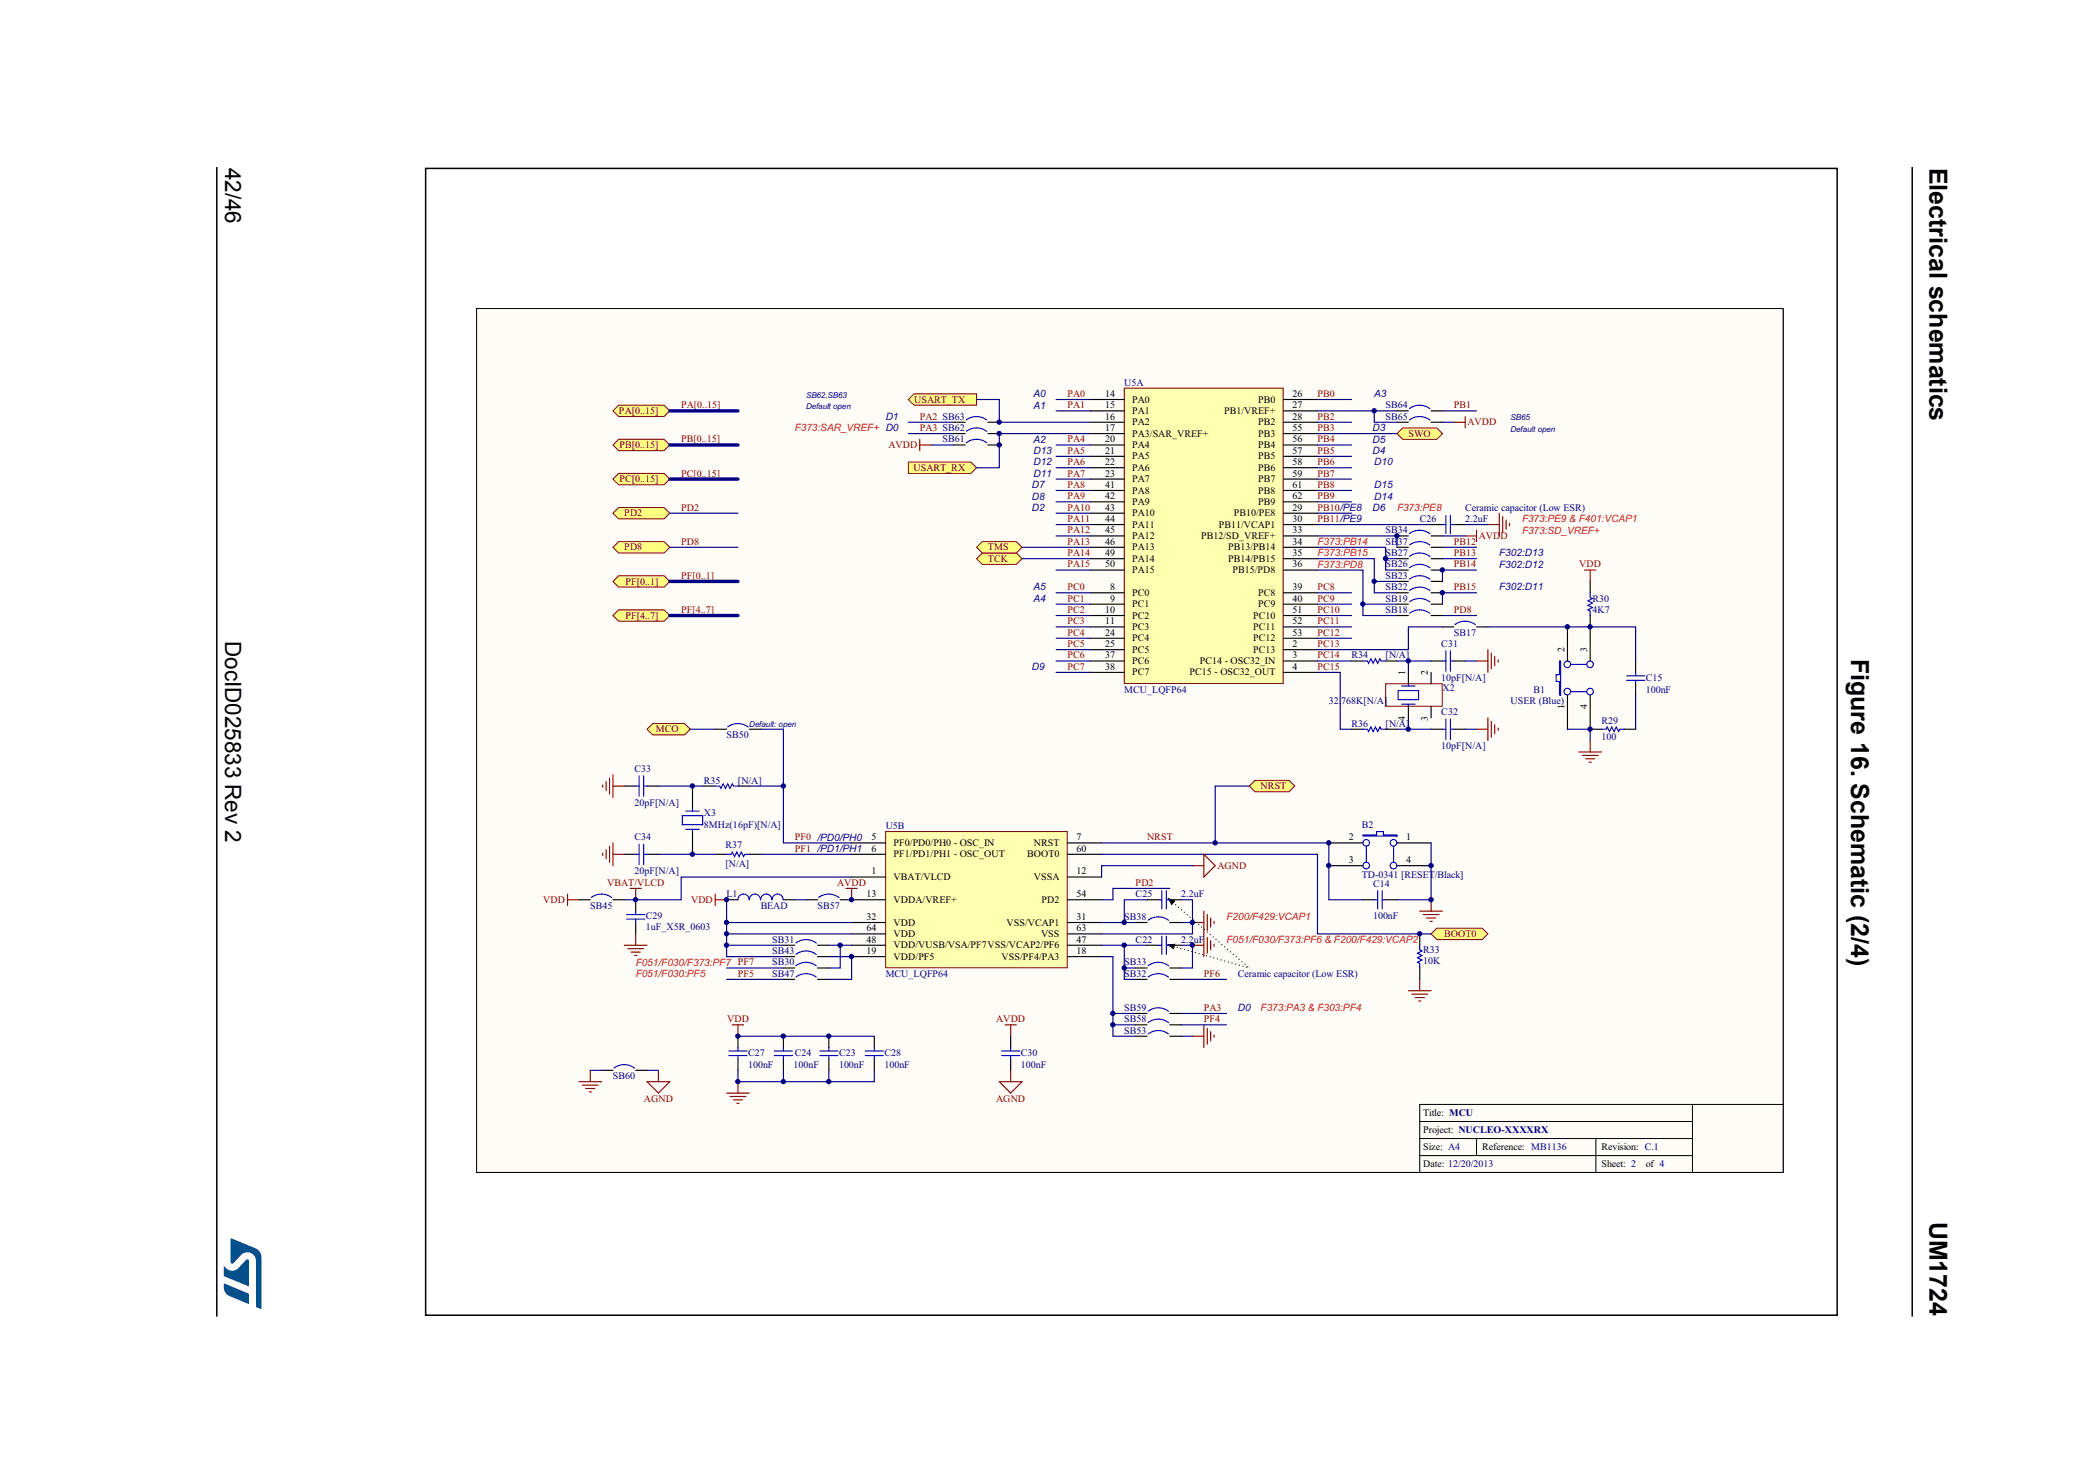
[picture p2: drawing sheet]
<svg xmlns="http://www.w3.org/2000/svg" width="297mm" height="210mm" viewBox="0 0 297 210" stroke-linecap="round" stroke-linejoin="round" font-family="sans-serif">
<path d="M30.7 23.7v162.5M270.7 23.7v162.5" fill="none" stroke="#000" stroke-width=".21"/>
<path d="M31.7 175.3h5.3v10h-5.3z" fill="#fff"/>
<g fill="#005189">
<path d="M32.7 175.3l3.5 1.4a1.34 1.34 0 0 1 .8 1.2v7.3l-.1 .1-.7-.4v-6.4a1.22 1.22 0 0 0-.8-1.2 1.22 1.22 0 0 0-1.4 .4l-.9 1.1-.2 .1-.2-.1z"/>
<path d="M31.7 181.7l3.5 1.4v1.4l-1.6-.6a2.16 2.16 0 0 1-1.9-1.3z"/>
<path d="M31.7 179.1a1.43 1.43 0 0 0 1.8 .6l1.3-1.4 .2-.1 .2 .1v3.7l-3.4-1.3-.1-.2z"/>
</g>
<path d="M67.5 43.7h184.9v122.2h-184.9z" fill="#fffcf8"/>
<path d="M67.5 43.7h184.9v122.2h-184.9z" fill="none" stroke="#000" stroke-width=".14"/>
<path d="M67.5 43.7h184.9v122.2h-184.9z" fill="#fffcf8"/>
<path d="M67.5 43.7h184.9v122.2h-184.9zM201 158.7h38.6M239.6 156.3v9.7M252.5 156.3h-51.5v9.7M201 161.1h38.6M201 163.6h38.6M209 161.1v2.5M225.9 161.1v4.9" fill="none" stroke="#000" stroke-width=".14"/>
<g fill="none" stroke="#000" stroke-width=".16">
<path d="M88.4 111.3h1.6M91.6 111.3h1.6M98 111.3v3.2M98 117.7v3.2M88.4 120.9h1.6M91.6 120.9h1.6M101.3 120.9h1.6M106.1 120.9h1.6M104.5 146.7v1.6M104.5 149.9v1.6M110.9 146.7v1.6M110.9 149.9v1.6"/>
<path d="M117.3 146.7v1.6M117.3 149.9v1.6M123.8 146.7v1.6M123.8 149.9v1.6"/>
</g>
<g fill="none" stroke="#00f" stroke-width=".16">
<path d="M90 111.3h.5M90.5 109.8v2.9M90.5 119.5v2.9M91.1 111.3h.5M91.1 109.8v2.9M91.1 119.5v2.9M96.6 115.4h2.9v1.3h-2.9zM97.1 114.8h1.9M97.1 117.4h1.9M98 114.5v.3M98 117.4v.3M90 120.9h.5"/>
<path d="M91.1 120.9h.5M102.9 120.9h.6l.2-.3 .3 .6 .3-.6 .3 .6 .4-.6 .3 .6 .1-.3h.7M103.2 148.8h2.6M103.2 149.4h2.6M104.5 148.3v.5M104.5 149.4v.5M109.6 149.4h2.6M109.6 148.8h2.6M110.9 148.3v.5M110.9 149.4v.5M116 149.4h2.6M116 148.8h2.6"/>
<path d="M117.3 148.3v.5M117.3 149.4v.5M122.5 148.8h2.6M122.5 149.4h2.6M123.8 148.3v.5M123.8 149.4v.5"/>
</g>
<g fill="none" stroke="#800000" stroke-width=".16">
<path d="M85.3 111.1v.3M85.8 110.6v1.3M86.3 110.1v2.3M86.3 119.8v2.2M86.8 111.3h1.6M86.8 109.7v3.2M86.8 119.3v3.2M85.3 120.8v.3M85.8 120.3v1.3M86.8 120.9h1.6M102.9 154.7h3.2M103.3 155.2h2.3"/>
<path d="M103.8 155.7h1.3M104.3 156.2h.3M104.5 153.1v1.6M168.8 146.7h1.6M170.4 145.1v3.2M170.9 145.5v2.3M171.4 146v1.3M171.9 146.5v.3"/>
</g>
<path d="M93.2 120.9h8.1M104.5 146.7h19.3M104.5 151.5v1.6h6.4v-1.6M110.9 153.1h6.4M117.3 151.5v1.6h6.5v-1.6" fill="none" stroke="#000080" stroke-width=".16"/>
<path d="M159.2 54.9h22.4v41.8h-22.4z" fill="#ffffb0"/>
<path d="M159.2 54.9h22.4v41.8h-22.4z" fill="none" stroke="#800000" stroke-width=".14"/>
<g fill="none" stroke="#000" stroke-width=".16">
<path d="M154.3 56.5h4.9M154.3 58.2h4.9M154.3 59.8h4.9M181.7 56.5h4.8M181.7 58.2h4.8M181.7 59.8h4.8M154.3 61.4h4.9M154.3 63h4.9M154.3 64.6h4.9M154.3 66.2h4.9M154.3 67.8h4.9M154.3 72.6h4.9"/>
<path d="M154.3 74.2h4.9M154.3 75.9h4.9M154.3 77.5h4.9M154.3 79.1h4.9M154.3 69.4h4.9M154.3 71h4.9M181.7 61.4h4.8M181.7 63h4.8M181.7 64.6h4.8M181.7 66.2h4.8M181.7 67.8h4.8M181.7 72.6h4.8"/>
<path d="M181.7 74.2h4.8M181.7 75.9h4.8M181.7 77.5h4.8M181.7 79.1h4.8M181.7 69.4h4.8M181.7 71h4.8M154.3 92h4.9M154.3 93.6h4.9M154.3 95.2h4.9M154.3 83.9h4.9M154.3 85.5h4.9M154.3 87.1h4.9"/>
<path d="M154.3 88.7h4.9M154.3 90.3h4.9M154.3 80.7h4.9M181.7 92h4.8M181.7 93.6h4.8M181.7 95.2h4.8M181.7 83.9h4.8M181.7 85.5h4.8M181.7 87.1h4.8M181.7 88.7h4.8M181.7 90.3h4.8M181.7 80.7h4.8"/>
</g>
<path d="M125.4 117.7h25.7v19.3h-25.7z" fill="#ffffb0"/>
<path d="M196.2 96.8h8v3.2h-8zM125.4 117.7h25.7v19.3h-25.7z" fill="none" stroke="#800000" stroke-width=".14"/>
<g fill="none" stroke="#000" stroke-width=".16">
<path d="M191.3 93.6h1.6M196.2 93.6h1.6M199.4 95.2v1.6M199.4 100v1.6M202.6 95.2v1.6M202.6 100v1.6M202.6 93.6h1.6M205.8 93.6h1.6M221.9 88.7v4.9M221.9 98.4v4.8M225.1 98.4v4.8h1.6M225.1 82.3v1.6"/>
<path d="M225.1 87.1v6.5M231.5 93.6v1.6M231.5 96.8v1.6M120.6 119.3h4.8M151.1 119.3h4.8M188.1 119.3h4.8M191.3 103.2h1.6M196.2 103.2h1.6M197.8 119.3h4.8M202.6 103.2h1.6M205.8 103.2h1.6M229.9 103.2h1.6"/>
<path d="M120.6 124.1h4.8M120.6 120.9h4.8M120.6 127.4h4.8M120.6 135.4h4.8M120.6 130.6h4.8M120.6 133.8h4.8M120.6 132.2h4.8M151.1 124.1h4.8M151.1 120.9h4.8M151.1 127.4h4.8M151.1 135.4h4.8M151.1 130.6h4.8"/>
<path d="M151.1 133.8h4.8M151.1 132.2h4.8M188.1 122.5h4.8M192.9 127.4h1.6M196.2 127.4h1.6M197.8 122.5h4.8M201 132.2v1.6M201 137v1.6"/>
</g>
<g fill="none" stroke="#000080" stroke-width=".16">
<path d="M149.5 56.5h4.8M149.5 58.2h4.8M186.5 58.2h11.3M186.5 56.5h4.8M186.5 59.8h4.8M128.6 61.4h6.4M131.8 63h3.2M144.7 77.5h9.6M144.7 79.1h9.6M149.5 63h4.8M149.5 66.2h4.8M149.5 67.8h4.8"/>
<path d="M149.5 69.4h4.8M149.5 71h4.8M149.5 72.6h4.8M149.5 74.2h4.8M149.5 75.9h4.8M186.5 61.4h11.3M186.5 63h4.8M186.5 66.2h4.8M186.5 67.8h4.8M186.5 69.4h4.8M186.5 71h4.8M186.5 72.6h4.8"/>
<path d="M186.5 64.6h4.8M186.5 75.9h11.3v1.6M186.5 74.2h16.1M186.5 77.5h9.7v3.2h1.6M186.5 79.1h8v4.8h3.3M204.2 77.5h4.8M149.5 80.7h4.8M149.5 83.9h4.8M149.5 85.5h4.8M149.5 87.1h4.8M149.5 88.7h4.8M149.5 90.3h4.8"/>
<path d="M149.5 92h4.8M149.5 93.6h4.8M149.5 95.2h4.8M186.5 95.2h3.2v8h1.6M186.5 83.9h4.8M186.5 85.5h4.8M186.5 87.1h4.8M186.5 88.7h4.8M186.5 90.3h4.8M186.5 93.6h4.8M186.5 80.7h6.4v4.8h4.9M197.8 93.6h4.8"/>
<path d="M199.4 93.6v1.6M207.4 93.6h1.6M209 83.9h-4.8v1.6M209 80.7h-4.8v1.6M210.6 88.7h20.9v4.9M231.5 98.4v4.8M106.1 111.3h4.8v8h9.7M155.9 119.3h32.2v8.1h4.8M197.8 103.2h4.8M199.4 101.6v1.6M202.6 119.3v8.1h-4.8M207.4 103.2h1.6"/>
<path d="M221.9 103.2h3.2v1.6M102.9 137h8M102.9 138.6h8M107.7 120.9h12.9M117.3 135.4h3.3v3.2h-3.3M117.3 133.8h3.3M118.9 133.8v3.2h-1.6M155.9 120.9h30.6v11.3h16.1M155.9 130.6h4.9M155.9 133.8h6.5M162.4 127.4h-3.2v3.2M167.2 127.4h1.6v4.8h-12.9"/>
<path d="M167.2 133.8h1.6v3.2h-1.6M167.2 143.4h6.4"/>
</g>
<g fill="none" stroke="#00f" stroke-width=".16">
<path d="M192.9 93.6h.7l.1 .3 .4-.7 .3 .7 .3-.7 .3 .7 .4-.7 .1 .4h.7M197.9 97.7h2.9v1.3h-2.9zM198.4 97.1h1.9M198.4 99.7h1.9M199.4 96.8v.3M199.4 99.7v.3M204.2 93.6h.5M204.7 92.1v2.9M205.3 92.1v2.9M205.3 93.6h.5M220.8 93.6h.1v4.8h-.1v-1.9h-.5v-1h.5zM224.6 97.9h-2.2"/>
<path d="M224.6 94h-2.2M225.1 83.9v.6l.3 .2-.6 .3 .6 .4-.6 .3 .6 .3-.6 .3 .3 .2v.6M230.3 95.7h2.5M230.3 96.3h2.5M231.5 95.2v.5M231.5 96.3v.5M192.9 118.2h2v-.5h.9v.5h2v.1h-4.9zM192.9 103.2h.7l.1 .3 .4-.6 .3 .6 .3-.6 .3 .6 .4-.6 .1 .3h.7M193.4 119.8v2.2M197.3 119.8v2.2M204.2 103.2h.5M204.7 101.8v2.9"/>
<path d="M205.3 103.2h.5M205.3 101.8v2.9M226.7 103.2h.7l.1-.3 .3 .6 .4-.6 .3 .6 .3-.6 .3 .6 .2-.3h.6M194.5 127.4h.5M195 126.1v2.5M195.7 127.4h.5M195.7 126.1v2.5M201 133.8v.6l.3 .2-.6 .3 .6 .3-.6 .4 .6 .3-.6 .3 .3 .2v.6"/>
<circle cx="221.9" cy="94" r=".47"/>
<circle cx="221.9" cy="97.9" r=".47"/>
<circle cx="225.1" cy="94" r=".47"/>
<circle cx="225.1" cy="97.9" r=".47"/>
<circle cx="193.4" cy="119.3" r=".47"/>
<circle cx="197.3" cy="119.3" r=".47"/>
<circle cx="193.4" cy="122.5" r=".47"/>
<circle cx="197.3" cy="122.5" r=".47"/>
</g>
<g fill="none" stroke="#800000" stroke-width=".16">
<path d="M210.6 74.2h1.6M212.2 72.6v3.3M212.7 73.1v2.3M213.2 73.6v1.3M213.7 74.1v.3M209 93.6h1.6M210.6 92v3.2M211.1 92.4v2.3M211.6 92.9v1.3M212.1 93.4v.3M209 103.2h1.6M210.6 101.6v3.2"/>
<path d="M211.1 102.1v2.2M211.6 102.6v1.3M212.1 103.1v.3M223.5 106.4h3.2M224 106.9h2.2M224.5 107.4h1.3M225 107.9h.3M225.1 104.8v1.6M168.8 130.6h1.6M168.8 133.8h1.6M170.4 129v6.4M170.9 129.4v2.3"/>
<path d="M170.9 132.7v2.2M171.4 129.9v1.3M171.4 133.1v1.3M171.9 130.4v.3M171.9 133.6v.4M201 138.6v1.6M201 129h3.2M201.5 129.4h2.2M201.9 129.9h1.3M202.4 130.4h.4M202.6 127.4v1.6M199.4 140.2h3.2"/>
<path d="M199.9 140.7h2.2M200.3 141.2h1.3M200.8 141.7h.3"/>
</g>
<path d="M177.7 110.5h4.8l.8 .8-.8 .8h-4.8l-.8-.8z" fill-rule="evenodd" fill="#ffff80"/>
<path d="M177.7 110.5h4.8l.8 .8-.8 .8h-4.8l-.8-.8z" fill="none" stroke="#800000" stroke-width=".14"/>
<path d="M91.6 103.2l.8-.8h4.5l.8 .8-.8 .8h-4.5z" fill-rule="evenodd" fill="#ffff80"/>
<path d="M91.6 103.2l.8-.8h4.5l.8 .8-.8 .8h-4.5z" fill="none" stroke="#800000" stroke-width=".14"/>
<path d="M128.6 59.8h6.4M93.2 111.3h6.4M107.7 103.2h3.2v8.1M176.9 111.3h-4.9v8" fill="none" stroke="#000080" stroke-width=".16"/>
<path d="M128.6 65.4h8.8l.8 .8-.8 .8h-8.8z" fill-rule="evenodd" fill="#ffff80"/>
<path d="M128.6 65.4h8.8l.8 .8-.8 .8h-8.8z" fill="none" stroke="#800000" stroke-width=".14"/>
<path d="M129.4 55.7h8.8v1.7h-8.8l-.8-.9z" fill-rule="evenodd" fill="#ffff80"/>
<path d="M129.4 55.7h8.8v1.7h-8.8l-.8-.9z" fill="none" stroke="#800000" stroke-width=".14"/>
<path d="M138.2 56.5h3.3v3.3h12.8M149.5 64.6h4.8M154.3 61.4h-12.8v4.8h-3.3M204.2 88.7h-4.8v3.3h-12.9M102.9 130.6h17.7M102.9 132.2h17.7M120.6 124.1h-24.2v3.3h-8" fill="none" stroke="#000080" stroke-width=".16"/>
<path d="M224.3 80.7h1.6M225.1 80.7v1.6M101.3 127.4h1.6M101.3 126.5v1.7M119.7 125.7h1.7M120.6 125.7v1.7M103.7 145.1h1.6M104.5 145.1v1.6" fill="none" stroke="#800000" stroke-width=".16"/>
<path d="M204.2 88.7h1.6M209 88.7h1.6M102.9 127.4h1.6M110.9 127.4h1.6" fill="none" stroke="#000" stroke-width=".16"/>
<path d="M206 88.4a2.4 2.4 0 0 1 2.9 0M106 127.4a.79 .79 0 0 0-.7-.8 .79 .79 0 0 0-.8 .8M107.7 127.4a.79 .79 0 0 0-.8-.8 .79 .79 0 0 0-.8 .8M109.3 127.4a.79 .79 0 0 0-.8-.8 .79 .79 0 0 0-.8 .8M110.9 127.4a.79 .79 0 0 0-.8-.8 .79 .79 0 0 0-.8 .8" fill="none" stroke="#00f" stroke-width=".16"/>
<path d="M87.6 57.4h6.4l.8 .8-.8 .8h-6.4l-.8-.8z" fill-rule="evenodd" fill="#ffff80"/>
<path d="M87.6 57.4h6.4l.8 .8-.8 .8h-6.4l-.8-.8z" fill="none" stroke="#800000" stroke-width=".14"/>
<path d="M94.8 58.2h9.7" fill="none" stroke="#000080" stroke-width=".48"/>
<path d="M86.8 63l.8-.8h6.4l.8 .8-.8 .8h-6.4z" fill-rule="evenodd" fill="#ffff80"/>
<path d="M87.6 62.2h6.4l.8 .8-.8 .8h-6.4l-.8-.8z" fill="none" stroke="#800000" stroke-width=".14"/>
<path d="M94.8 63h9.7" fill="none" stroke="#000080" stroke-width=".48"/>
<path d="M87.6 67h6.4l.8 .8-.8 .8h-6.4l-.8-.8z" fill-rule="evenodd" fill="#ffff80"/>
<path d="M87.6 67h6.4l.8 .8-.8 .8h-6.4l-.8-.8z" fill="none" stroke="#800000" stroke-width=".14"/>
<path d="M94.8 67.8h9.7" fill="none" stroke="#000080" stroke-width=".48"/>
<path d="M87.6 86.3h6.4l.8 .8-.8 .8h-6.4l-.8-.8z" fill-rule="evenodd" fill="#ffff80"/>
<path d="M87.6 86.3h6.4l.8 .8-.8 .8h-6.4l-.8-.8z" fill="none" stroke="#800000" stroke-width=".14"/>
<path d="M94.8 87.1h9.7" fill="none" stroke="#000080" stroke-width=".48"/>
<path d="M87.6 71.8h6.4l.8 .8-.8 .8h-6.4l-.8-.8z" fill-rule="evenodd" fill="#ffff80"/>
<path d="M87.6 71.8h6.4l.8 .8-.8 .8h-6.4l-.8-.8z" fill="none" stroke="#800000" stroke-width=".14"/>
<path d="M94.8 72.6h9.7" fill="none" stroke="#000080" stroke-width=".16"/>
<path d="M139.1 78.3h4.8l.8 .8-.8 .8h-4.8l-.9-.8z" fill-rule="evenodd" fill="#ffff80"/>
<path d="M139.1 78.3h4.8l.8 .8-.8 .8h-4.8l-.9-.8z" fill="none" stroke="#800000" stroke-width=".14"/>
<path d="M139.1 76.7h4.8l.8 .8-.8 .8h-4.8l-.9-.8z" fill-rule="evenodd" fill="#ffff80"/>
<path d="M139.1 76.7h4.8l.8 .8-.8 .8h-4.8l-.9-.8z" fill="none" stroke="#800000" stroke-width=".14"/>
<path d="M198.6 60.6h4.8l.8 .8-.8 .8h-4.8l-.8-.8z" fill-rule="evenodd" fill="#ffff80"/>
<path d="M198.6 60.6h4.8l.8 .8-.8 .8h-4.8l-.8-.8z" fill="none" stroke="#800000" stroke-width=".14"/>
<path d="M130.2 63h1.6M130.2 62.2v1.6M207.4 75.9h1.6M209 75.1v1.6" fill="none" stroke="#800000" stroke-width=".16"/>
<path d="M204.2 79.1h4.8M192.9 85.5v1.6h4.9M204.2 87.1h4.8M155.9 135.4h1.7v11.3h3.2M159.2 137h1.6M159.2 133.8v4.8h1.6M165.6 125.7h-8v1.7h-1.7M167.2 138.6h6.4M157.6 145.1h3.2M157.6 143.4h3.2M167.2 145.1h6.4" fill="none" stroke="#000080" stroke-width=".16"/>
<path d="M87.6 76.7h6.4l.8 .8-.8 .8h-6.4l-.8-.8z" fill-rule="evenodd" fill="#ffff80"/>
<path d="M87.6 76.7h6.4l.8 .8-.8 .8h-6.4l-.8-.8z" fill="none" stroke="#800000" stroke-width=".14"/>
<path d="M94.8 77.5h9.7" fill="none" stroke="#000080" stroke-width=".16"/>
<path d="M87.6 81.5h6.4l.8 .8-.8 .8h-6.4l-.8-.8z" fill-rule="evenodd" fill="#ffff80"/>
<path d="M87.6 81.5h6.4l.8 .8-.8 .8h-6.4l-.8-.8z" fill="none" stroke="#800000" stroke-width=".14"/>
<path d="M94.8 82.3h9.7" fill="none" stroke="#000080" stroke-width=".48"/>
<path d="M167.2 130.6h1.6M168.8 122.5h-12.9v1.6M167.2 146.7h1.6" fill="none" stroke="#000080" stroke-width=".16"/>
<g fill="none" stroke="#800000" stroke-width=".16">
<path d="M80.3 126.5v1.7M80.3 127.4h1.6M88.4 133.8h3.2M88.9 134.3h2.2M89.2 125.7h1.6M89.3 134.8h1.3M89.8 135.2h.4M90 132.2v1.6M90 125.7v1.7M168.8 122.5h1.6M170.4 120.9l1.6 1.6-1.6 1.6zM141.5 153.1h3.2l-1.6 1.6z"/>
<path d="M142.3 145.1h1.6M143.1 145.1v1.6M143.1 151.5v1.6"/>
</g>
<path d="M99.6 111.3h1.7M104.5 111.3h1.6M81.9 127.4h1.7M86.8 127.4h1.6M90 127.4v1.6M90 130.6v1.6M143.1 146.7v1.6M143.1 149.9v1.6" fill="none" stroke="#000" stroke-width=".16"/>
<path d="M101.3 111.3h.6l.2 .3 .3-.7 .3 .7 .3-.7 .3 .7 .4-.7 .1 .4h.7M83.7 127a2.4 2.4 0 0 1 2.9 0M88.7 130.1h2.6M88.7 129.4h2.6M90 129v.4M90 130.1v.5M141.8 149.4h2.6M141.8 148.8h2.6M143.1 148.3v.5M143.1 149.4v.5" fill="none" stroke="#00f" stroke-width=".16"/>
<path d="M165.6 133.8l11.3 3.2M165.6 127.4l11.3 9.6" fill="none" stroke="#000" stroke-width=".16" stroke-dasharray="0 .5"/>
<path d="M165.4 133.7h.9l-.2 .6zM165.4 127.2l.9 .3-.4 .5z" fill="#000"/>
<path d="M165.4 133.7h.9l-.2 .6zM165.4 127.2l.9 .3-.4 .5z" fill="none" stroke="#000" stroke-width=".14"/>
<path d="M203.4 131.4h6.4l.8 .8-.8 .8h-6.4l-.8-.8z" fill-rule="evenodd" fill="#ffff80"/>
<path d="M203.4 131.4h6.4l.8 .8-.8 .8h-6.4l-.8-.8z" fill="none" stroke="#800000" stroke-width=".14"/>
<g fill="none" stroke="#000" stroke-width=".16">
<path d="M135 59.8h1.6M139.9 59.8h1.6M197.8 59.8h1.6M197.8 58.2h1.6M202.6 59.8h1.6M202.6 58.2h1.6M135 61.4h1.6M135 63h1.6M139.9 61.4h1.6M139.9 63h1.6M197.8 75.9h1.6M197.8 79.1h1.6"/>
<path d="M197.8 77.5h1.6M202.6 74.2h1.6M202.6 75.9h1.6M202.6 79.1h1.6M202.6 77.5h1.6M205.8 74.2h1.6M197.8 80.7h1.6M197.8 82.3h1.6M197.8 83.9h1.6M197.8 85.5h1.6M197.8 87.1h1.6M202.6 80.7h1.6"/>
<path d="M202.6 82.3h1.6M202.6 83.9h1.6M202.6 85.5h1.6M202.6 87.1h1.6M101.3 103.2h1.6M106.1 103.2h1.6M110.9 133.8h1.6M110.9 135.4h1.6M110.9 137h1.6M110.9 138.6h1.6M114.1 127.4h1.6M115.7 133.8h1.6"/>
<path d="M115.7 135.4h1.6M115.7 137h1.6M115.7 138.6h1.6M118.9 127.4h1.7M160.8 137h1.6M160.8 138.6h1.6M160.8 130.6h1.6M162.4 127.4h1.6M162.4 133.8h1.6M165.6 127.4h1.6M165.6 133.8h1.6M165.6 137h1.6"/>
<path d="M165.6 138.6h1.6M165.6 130.6h1.6M85.2 151.5h1.6M90 151.5h1.6M160.8 143.4h1.6M160.8 145.1h1.6M160.8 146.7h1.6M165.6 143.4h1.6M165.6 145.1h1.6M165.6 146.7h1.6"/>
</g>
<g fill="none" stroke="#00f" stroke-width=".16">
<path d="M136.8 59.4a2.4 2.4 0 0 1 2.9 .1M199.5 57.8a2.4 2.4 0 0 1 2.9 0M199.5 59.4a2.4 2.4 0 0 1 2.9 .1M136.8 61a2.4 2.4 0 0 1 2.9 .1M136.8 62.7a2.4 2.4 0 0 1 2.9 0M199.5 75.5a2.4 2.4 0 0 1 2.9 0M199.5 78.7a2.4 2.4 0 0 1 2.9 .1M199.5 77.1a2.4 2.4 0 0 1 2.9 .1M204.2 74.2h.5M204.7 73v2.5M205.3 74.2h.5M205.3 73v2.5"/>
<path d="M199.5 80.4a2.4 2.4 0 0 1 2.9 0M199.5 82a2.4 2.4 0 0 1 2.9 0M199.5 83.6a2.4 2.4 0 0 1 2.9 0M199.5 85.2a2.4 2.4 0 0 1 2.9 0M199.5 86.8a2.4 2.4 0 0 1 2.9 0M103 102.9a2.4 2.4 0 0 1 2.9 0M112.7 133.5a2.4 2.4 0 0 1 2.9 0M112.7 135.1a2.4 2.4 0 0 1 2.9 0M112.7 136.7a2.4 2.4 0 0 1 2.9 0M112.7 138.3a2.4 2.4 0 0 1 2.9 0M115.9 127a2.4 2.4 0 0 1 2.9 0M162.5 130.2a2.4 2.4 0 0 1 2.9 .1"/>
<path d="M162.5 136.7a2.4 2.4 0 0 1 2.9 0M162.5 138.3a2.4 2.4 0 0 1 2.9 0M164 127.4h.5M164 133.8h.5M164.5 126.1v2.5M164.5 132.5v2.6M165.1 127.4h.5M165.1 133.8h.5M165.1 126.1v2.5M165.1 132.5v2.6M86.9 151.2a2.4 2.4 0 0 1 2.9 0M162.5 143.1a2.4 2.4 0 0 1 2.9 0"/>
<path d="M162.5 144.7a2.4 2.4 0 0 1 2.9 0M162.5 146.3a2.4 2.4 0 0 1 2.9 .1"/>
</g>
<path d="M205.8 59.8h1.6M207.4 59v1.6M81.9 153.1h3.3M82.4 153.6h2.3M82.9 154.1h1.3M83.4 154.6h.3M83.6 151.5v1.6M91.6 153.1h3.2l-1.6 1.6zM93.2 151.5v1.6" fill="none" stroke="#800000" stroke-width=".16"/>
<g fill="none" stroke="#000080" stroke-width=".16">
<path d="M194.5 58.2v1.6h3.3M204.2 58.2h4.8M204.2 59.8h1.6M196.2 79.1h1.6M204.2 75.9h3.2M207.4 74.2h3.2M194.5 82.3h3.3M97.7 103.2h3.6M102.9 127.4v8h8M102.9 133.8h8M112.5 127.4h1.6M83.6 151.5h1.6"/>
<path d="M91.6 151.5h1.6"/>
</g>
<circle cx="90" cy="127.3" r=".31" fill="#000080"/>
<circle cx="90" cy="127.3" r=".31" fill="none" stroke="#000080" stroke-width=".14"/>
<circle cx="98" cy="120.9" r=".31" fill="#000080"/>
<circle cx="98" cy="120.9" r=".31" fill="none" stroke="#000080" stroke-width=".14"/>
<circle cx="98" cy="111.2" r=".31" fill="#000080"/>
<circle cx="98" cy="111.2" r=".31" fill="none" stroke="#000080" stroke-width=".14"/>
<circle cx="102.8" cy="133.8" r=".31" fill="#000080"/>
<circle cx="102.8" cy="133.8" r=".31" fill="none" stroke="#000080" stroke-width=".14"/>
<circle cx="102.8" cy="132.2" r=".31" fill="#000080"/>
<circle cx="102.8" cy="132.2" r=".31" fill="none" stroke="#000080" stroke-width=".14"/>
<circle cx="102.8" cy="130.6" r=".31" fill="#000080"/>
<circle cx="102.8" cy="130.6" r=".31" fill="none" stroke="#000080" stroke-width=".14"/>
<circle cx="102.8" cy="127.3" r=".31" fill="#000080"/>
<circle cx="102.8" cy="127.3" r=".31" fill="none" stroke="#000080" stroke-width=".14"/>
<circle cx="104.5" cy="153.1" r=".31" fill="#000080"/>
<circle cx="104.5" cy="153.1" r=".31" fill="none" stroke="#000080" stroke-width=".14"/>
<circle cx="104.5" cy="146.7" r=".31" fill="#000080"/>
<circle cx="104.5" cy="146.7" r=".31" fill="none" stroke="#000080" stroke-width=".14"/>
<circle cx="110.9" cy="153.1" r=".31" fill="#000080"/>
<circle cx="110.9" cy="153.1" r=".31" fill="none" stroke="#000080" stroke-width=".14"/>
<circle cx="110.9" cy="146.7" r=".31" fill="#000080"/>
<circle cx="110.9" cy="146.7" r=".31" fill="none" stroke="#000080" stroke-width=".14"/>
<circle cx="110.9" cy="111.2" r=".31" fill="#000080"/>
<circle cx="110.9" cy="111.2" r=".31" fill="none" stroke="#000080" stroke-width=".14"/>
<circle cx="117.3" cy="153.1" r=".31" fill="#000080"/>
<circle cx="117.3" cy="153.1" r=".31" fill="none" stroke="#000080" stroke-width=".14"/>
<circle cx="117.3" cy="146.7" r=".31" fill="#000080"/>
<circle cx="117.3" cy="146.7" r=".31" fill="none" stroke="#000080" stroke-width=".14"/>
<circle cx="118.9" cy="133.8" r=".31" fill="#000080"/>
<circle cx="118.9" cy="133.8" r=".31" fill="none" stroke="#000080" stroke-width=".14"/>
<circle cx="120.5" cy="135.4" r=".31" fill="#000080"/>
<circle cx="120.5" cy="135.4" r=".31" fill="none" stroke="#000080" stroke-width=".14"/>
<circle cx="120.5" cy="127.3" r=".31" fill="#000080"/>
<circle cx="120.5" cy="127.3" r=".31" fill="none" stroke="#000080" stroke-width=".14"/>
<circle cx="141.4" cy="63" r=".31" fill="#000080"/>
<circle cx="141.4" cy="63" r=".31" fill="none" stroke="#000080" stroke-width=".14"/>
<circle cx="141.4" cy="61.4" r=".31" fill="#000080"/>
<circle cx="141.4" cy="61.4" r=".31" fill="none" stroke="#000080" stroke-width=".14"/>
<circle cx="141.4" cy="59.7" r=".31" fill="#000080"/>
<circle cx="141.4" cy="59.7" r=".31" fill="none" stroke="#000080" stroke-width=".14"/>
<circle cx="157.5" cy="145" r=".31" fill="#000080"/>
<circle cx="157.5" cy="145" r=".31" fill="none" stroke="#000080" stroke-width=".14"/>
<circle cx="157.5" cy="143.4" r=".31" fill="#000080"/>
<circle cx="157.5" cy="143.4" r=".31" fill="none" stroke="#000080" stroke-width=".14"/>
<circle cx="159.1" cy="137" r=".31" fill="#000080"/>
<circle cx="159.1" cy="137" r=".31" fill="none" stroke="#000080" stroke-width=".14"/>
<circle cx="159.1" cy="133.8" r=".31" fill="#000080"/>
<circle cx="159.1" cy="133.8" r=".31" fill="none" stroke="#000080" stroke-width=".14"/>
<circle cx="159.1" cy="130.6" r=".31" fill="#000080"/>
<circle cx="159.1" cy="130.6" r=".31" fill="none" stroke="#000080" stroke-width=".14"/>
<circle cx="168.8" cy="133.8" r=".31" fill="#000080"/>
<circle cx="168.8" cy="133.8" r=".31" fill="none" stroke="#000080" stroke-width=".14"/>
<circle cx="168.8" cy="130.6" r=".31" fill="#000080"/>
<circle cx="168.8" cy="130.6" r=".31" fill="none" stroke="#000080" stroke-width=".14"/>
<circle cx="172" cy="119.3" r=".31" fill="#000080"/>
<circle cx="172" cy="119.3" r=".31" fill="none" stroke="#000080" stroke-width=".14"/>
<circle cx="188.1" cy="122.5" r=".31" fill="#000080"/>
<circle cx="188.1" cy="122.5" r=".31" fill="none" stroke="#000080" stroke-width=".14"/>
<circle cx="188.1" cy="119.3" r=".31" fill="#000080"/>
<circle cx="188.1" cy="119.3" r=".31" fill="none" stroke="#000080" stroke-width=".14"/>
<circle cx="192.9" cy="85.5" r=".31" fill="#000080"/>
<circle cx="192.9" cy="85.5" r=".31" fill="none" stroke="#000080" stroke-width=".14"/>
<circle cx="194.5" cy="82.3" r=".31" fill="#000080"/>
<circle cx="194.5" cy="82.3" r=".31" fill="none" stroke="#000080" stroke-width=".14"/>
<circle cx="194.5" cy="58.1" r=".31" fill="#000080"/>
<circle cx="194.5" cy="58.1" r=".31" fill="none" stroke="#000080" stroke-width=".14"/>
<circle cx="196.1" cy="79.1" r=".31" fill="#000080"/>
<circle cx="196.1" cy="79.1" r=".31" fill="none" stroke="#000080" stroke-width=".14"/>
<circle cx="197.7" cy="75.8" r=".31" fill="#000080"/>
<circle cx="197.7" cy="75.8" r=".31" fill="none" stroke="#000080" stroke-width=".14"/>
<circle cx="199.4" cy="103.2" r=".31" fill="#000080"/>
<circle cx="199.4" cy="103.2" r=".31" fill="none" stroke="#000080" stroke-width=".14"/>
<circle cx="199.4" cy="93.5" r=".31" fill="#000080"/>
<circle cx="199.4" cy="93.5" r=".31" fill="none" stroke="#000080" stroke-width=".14"/>
<circle cx="201" cy="132.2" r=".31" fill="#000080"/>
<circle cx="201" cy="132.2" r=".31" fill="none" stroke="#000080" stroke-width=".14"/>
<circle cx="202.6" cy="127.3" r=".31" fill="#000080"/>
<circle cx="202.6" cy="127.3" r=".31" fill="none" stroke="#000080" stroke-width=".14"/>
<circle cx="202.6" cy="122.5" r=".31" fill="#000080"/>
<circle cx="202.6" cy="122.5" r=".31" fill="none" stroke="#000080" stroke-width=".14"/>
<circle cx="204.2" cy="83.9" r=".31" fill="#000080"/>
<circle cx="204.2" cy="83.9" r=".31" fill="none" stroke="#000080" stroke-width=".14"/>
<circle cx="204.2" cy="80.7" r=".31" fill="#000080"/>
<circle cx="204.2" cy="80.7" r=".31" fill="none" stroke="#000080" stroke-width=".14"/>
<circle cx="221.9" cy="88.7" r=".31" fill="#000080"/>
<circle cx="221.9" cy="88.7" r=".31" fill="none" stroke="#000080" stroke-width=".14"/>
<circle cx="225.1" cy="103.2" r=".31" fill="#000080"/>
<circle cx="225.1" cy="103.2" r=".31" fill="none" stroke="#000080" stroke-width=".14"/>
<circle cx="225.1" cy="88.7" r=".31" fill="#000080"/>
<circle cx="225.1" cy="88.7" r=".31" fill="none" stroke="#000080" stroke-width=".14"/>
<path d="M60.3 23.8h199.8v162.4h-199.8z" fill="none" stroke="#000" stroke-width=".21"/>
<g font-size="3.5">
<text x="273.1" y="23.7" transform="rotate(90 273.1 23.7)">Electrical schematics</text>
<text x="262" y="93.2" transform="rotate(90 262 93.2)">Figure 16. Schematic (2/4)</text>
<text x="273.1" y="172.9" transform="rotate(90 273.1 172.9)">UM1724</text>
</g>
<g font-size="3.2">
<text x="31.9" y="23.7" transform="rotate(90 31.9 23.7)">42/46</text>
<text x="31.9" y="90.7" transform="rotate(90 31.9 90.7)">DocID025833 Rev 2</text>
</g>
<g font-size="1.4" fill="#800000">
<text x="87.6" y="58.6">PA[0..15]</text>
<text x="96.4" y="57.8">PA[0..15]</text>
<text x="129.4" y="57">USART_TX</text>
<text x="130.2" y="59.4">PA2 SB63</text>
<text x="151.1" y="56.2">PA0</text>
<text x="151.1" y="57.8">PA1</text>
<text x="186.5" y="59.4">PB2</text>
<text x="186.5" y="56.2">PB0</text>
<text x="205.8" y="57.8">PB1</text>
<text x="87.7" y="63.4">PB[0..15]</text>
<text x="96.4" y="62.6">PB[0..15]</text>
<text x="125.8" y="63.4">AVDD</text>
<text x="130.2" y="61">PA3 SB62</text>
<text x="151.1" y="62.6">PA4</text>
<text x="151.1" y="64.2">PA5</text>
<text x="151.1" y="65.8">PA6</text>
<text x="186.5" y="64.2">PB5</text>
<text x="186.5" y="65.8">PB6</text>
<text x="186.5" y="61">PB3</text>
<text x="186.5" y="62.6">PB4</text>
<text x="199.4" y="61.8">SWO</text>
<text x="207.7" y="60.2">AVDD</text>
<text x="87.7" y="68.3">PC[0..15]</text>
<text x="96.4" y="67.4">PC[0..15]</text>
<text x="129.3" y="66.6">USART_RX</text>
<text x="151.1" y="67.4">PA7</text>
<text x="151.1" y="70.7">PA9</text>
<text x="151.1" y="69.1">PA8</text>
<text x="186.5" y="67.4">PB7</text>
<text x="186.5" y="69.1">PB8</text>
<text x="186.5" y="70.7">PB9</text>
<text x="88.4" y="73.1">PD2</text>
<text x="88.4" y="77.9">PD8</text>
<text x="96.4" y="72.3">PD2</text>
<text x="96.4" y="77.1">PD8</text>
<text x="139.9" y="77.9">TMS</text>
<text x="151.1" y="73.9">PA11</text>
<text x="151.1" y="75.5">PA12</text>
<text x="151.1" y="72.3">PA10</text>
<text x="151.1" y="77.1">PA13</text>
<text x="186.5" y="72.3">PB10/PE8</text>
<text x="186.5" y="73.9">PB11/PE9</text>
<text x="205.8" y="77.1">PB12</text>
<text x="209.3" y="76.3">AVDD</text>
<text x="88.5" y="82.7">PF[0..1]</text>
<text x="96.4" y="81.9">PF[0..1]</text>
<text x="139.9" y="79.5">TCK</text>
<text x="151.1" y="80.3">PA15</text>
<text x="151.1" y="78.7">PA14</text>
<text x="151.1" y="83.5">PC0</text>
<text x="186.5" y="83.5">PC8</text>
<text x="205.8" y="80.3">PB14</text>
<text x="205.8" y="83.5">PB15</text>
<text x="205.8" y="78.7">PB13</text>
<text x="223.6" y="80.3">VDD</text>
<text x="88.5" y="87.6">PF[4..7]</text>
<text x="96.4" y="86.8">PF[4..7]</text>
<text x="151.1" y="85.1">PC1</text>
<text x="151.1" y="86.8">PC2</text>
<text x="151.1" y="88.4">PC3</text>
<text x="151.1" y="90">PC4</text>
<text x="186.5" y="85.1">PC9</text>
<text x="186.5" y="86.8">PC10</text>
<text x="186.5" y="88.4">PC11</text>
<text x="186.5" y="90">PC12</text>
<text x="205.8" y="86.8">PD8</text>
<text x="151.1" y="91.6">PC5</text>
<text x="151.1" y="93.2">PC6</text>
<text x="151.1" y="94.8">PC7</text>
<text x="186.5" y="91.6">PC13</text>
<text x="186.5" y="93.2">PC14</text>
<text x="186.5" y="94.8">PC15</text>
<text x="92.9" y="103.7">MCO</text>
<text x="178.5" y="111.7">NRST</text>
<text x="112.5" y="118.9">PF0 /PD0/PH0</text>
<text x="162.4" y="118.9">NRST</text>
<text x="86" y="125.4">VBAT/VLCD</text>
<text x="112.5" y="120.6">PF1 /PD1/PH1</text>
<text x="118.5" y="125.4">AVDD</text>
<text x="160.8" y="125.4">PD2</text>
<text x="172.3" y="123">AGND</text>
<text x="76.9" y="127.8">VDD</text>
<text x="97.8" y="127.8">VDD</text>
<text x="204.4" y="132.6">BOOT0</text>
<text x="104.5" y="138.3">PF5</text>
<text x="170.4" y="143.1">PA3</text>
<text x="170.4" y="138.3">PF6</text>
<text x="102.9" y="144.7">VDD</text>
<text x="141" y="144.7">AVDD</text>
<text x="170.4" y="144.7">PF4</text>
<text x="91.2" y="156">AGND</text>
<text x="141" y="156">AGND</text>
</g>
<g font-size="1.4" fill="#11037f">
<text x="125.4" y="59.4">D1</text>
<text x="146.3" y="65.9">D12</text>
<text x="146.3" y="64.3">D13</text>
<text x="194.5" y="65.9">D10</text>
<text x="146" y="69.1">D7</text>
<text x="146" y="70.7">D8</text>
<text x="146.3" y="67.5">D11</text>
<text x="194.5" y="70.7">D14</text>
<text x="194.5" y="69.1">D15</text>
<text x="175.2" y="143.1">D0</text>
</g>
<g font-size="1.4" fill="#0c0087">
<text x="146.3" y="56.2">A0</text>
<text x="146.3" y="57.8">A1</text>
<text x="194.5" y="56.2">A3</text>
<text x="146.3" y="62.7">A2</text>
<text x="194.3" y="64.3">D4</text>
<text x="194.3" y="61">D3</text>
<text x="194.3" y="62.7">D5</text>
<text x="146" y="72.3">D2</text>
<text x="194.3" y="72.3">D6</text>
<text x="146.3" y="83.6">A5</text>
<text x="212.2" y="80.4">F302:D12</text>
<text x="212.2" y="83.6">F302:D11</text>
<text x="212.2" y="78.7">F302:D13</text>
<text x="146.3" y="85.2">A4</text>
<text x="146" y="94.8">D9</text>
</g>
<g font-size="1.4">
<text x="156.5" y="56.2">14</text>
<text x="156.5" y="57.8">15</text>
<text x="156.5" y="59.4">16</text>
<text x="160.3" y="57">PA0</text>
<text x="160.3" y="58.6">PA1</text>
<text x="173.3" y="58.6">PB1/VREF+</text>
<text x="178.1" y="57">PB0</text>
<text x="183" y="57.8">27</text>
<text x="183" y="56.2">26</text>
<text x="183" y="59.4">28</text>
<text x="156.5" y="61">17</text>
<text x="156.5" y="62.6">20</text>
<text x="156.5" y="64.2">21</text>
<text x="156.5" y="65.8">22</text>
<text x="160.3" y="60.2">PA2</text>
<text x="160.3" y="61.8">PA3/SAR_VREF+</text>
<text x="160.3" y="63.4">PA4</text>
<text x="160.3" y="65">PA5</text>
<text x="178.1" y="60.2">PB2</text>
<text x="178.1" y="61.8">PB3</text>
<text x="178.1" y="63.4">PB4</text>
<text x="178.1" y="65">PB5</text>
<text x="183" y="61">55</text>
<text x="183" y="62.6">56</text>
<text x="183" y="64.2">57</text>
<text x="183" y="65.8">58</text>
<text x="156.5" y="67.4">23</text>
<text x="156.5" y="69.1">41</text>
<text x="156.5" y="70.7">42</text>
<text x="160.3" y="66.6">PA6</text>
<text x="160.3" y="68.3">PA7</text>
<text x="160.3" y="69.9">PA8</text>
<text x="160.3" y="71.5">PA9</text>
<text x="178.1" y="66.6">PB6</text>
<text x="178.1" y="68.3">PB7</text>
<text x="178.1" y="69.9">PB8</text>
<text x="178.1" y="71.5">PB9</text>
<text x="183" y="67.4">59</text>
<text x="183" y="69.1">61</text>
<text x="183" y="70.7">62</text>
<text x="156.5" y="72.3">43</text>
<text x="156.5" y="73.9">44</text>
<text x="156.5" y="75.5">45</text>
<text x="156.5" y="77.1">46</text>
<text x="160.3" y="73.1">PA10</text>
<text x="160.3" y="74.7">PA11</text>
<text x="160.3" y="76.3">PA12</text>
<text x="160.3" y="77.9">PA13</text>
<text x="170" y="76.3">PB12/SD_VREF+</text>
<text x="172.5" y="74.7">PB11/VCAP1</text>
<text x="173.8" y="77.9">PB13/PB14</text>
<text x="174.6" y="73.1">PB10/PE8</text>
<text x="183" y="75.5">33</text>
<text x="183" y="77.1">34</text>
<text x="183" y="72.3">29</text>
<text x="183" y="73.9">30</text>
<text x="156.5" y="78.7">49</text>
<text x="156.5" y="80.3">50</text>
<text x="157.2" y="83.5">8</text>
<text x="160.3" y="79.5">PA14</text>
<text x="160.3" y="81.1">PA15</text>
<text x="173.8" y="79.5">PB14/PB15</text>
<text x="174.5" y="81.1">PB15/PD8</text>
<text x="183" y="78.7">35</text>
<text x="183" y="83.5">39</text>
<text x="183" y="80.3">36</text>
<text x="156.5" y="86.8">10</text>
<text x="156.5" y="88.4">11</text>
<text x="156.5" y="90">24</text>
<text x="157.2" y="85.1">9</text>
<text x="160.3" y="84.3">PC0</text>
<text x="160.3" y="86">PC1</text>
<text x="160.3" y="87.6">PC2</text>
<text x="160.3" y="89.2">PC3</text>
<text x="177.4" y="87.6">PC10</text>
<text x="177.4" y="89.2">PC11</text>
<text x="178.1" y="84.3">PC8</text>
<text x="178.1" y="86">PC9</text>
<text x="183" y="86.8">51</text>
<text x="183" y="88.4">52</text>
<text x="183" y="90">53</text>
<text x="183" y="85.1">40</text>
<text x="156.5" y="91.6">25</text>
<text x="156.5" y="93.2">37</text>
<text x="156.5" y="94.8">38</text>
<text x="160.3" y="90.8">PC4</text>
<text x="160.3" y="92.4">PC5</text>
<text x="160.3" y="94">PC6</text>
<text x="160.3" y="95.6">PC7</text>
<text x="168.4" y="95.6">PC15 - OSC32_OUT</text>
<text x="169.8" y="94">PC14 - OSC32_IN</text>
<text x="177.4" y="92.4">PC13</text>
<text x="177.4" y="90.8">PC12</text>
<text x="183" y="93.2">3</text>
<text x="183" y="91.6">2</text>
<text x="183" y="94.8">4</text>
<text x="198.9" y="95.5" transform="rotate(-90 198.9 95.5)">1</text>
<text x="202.1" y="95.5" transform="rotate(-90 202.1 95.5)">2</text>
<text x="221.5" y="92.3" transform="rotate(-90 221.5 92.3)">2</text>
<text x="224.7" y="92.3" transform="rotate(-90 224.7 92.3)">3</text>
<text x="221.5" y="100.4" transform="rotate(-90 221.5 100.4)">1</text>
<text x="224.7" y="100.4" transform="rotate(-90 224.7 100.4)">4</text>
<text x="198.9" y="102" transform="rotate(-90 198.9 102)">4</text>
<text x="202.1" y="102" transform="rotate(-90 202.1 102)">3</text>
<text x="123.4" y="118.9">5</text>
<text x="126.5" y="119.7">PF0/PD0/PH0 - OSC_IN</text>
<text x="146.4" y="119.7">NRST</text>
<text x="152.4" y="118.9">7</text>
<text x="190.9" y="118.9">2</text>
<text x="199.1" y="118.9">1</text>
<text x="123.4" y="123.8">1</text>
<text x="123.4" y="120.6">6</text>
<text x="126.5" y="124.6">VBAT/VLCD</text>
<text x="126.5" y="121.4">PF1/PD1/PH1 - OSC_OUT</text>
<text x="145.4" y="121.4">BOOT0</text>
<text x="146.4" y="124.6">VSSA</text>
<text x="152.4" y="120.6">60</text>
<text x="152.4" y="123.8">12</text>
<text x="190.9" y="122.2">3</text>
<text x="199.1" y="122.2">4</text>
<text x="122.7" y="127">13</text>
<text x="122.7" y="130.2">32</text>
<text x="122.7" y="131.8">64</text>
<text x="126.5" y="127.8">VDDA/VREF+</text>
<text x="126.5" y="131">VDD</text>
<text x="142.5" y="131">VSS/VCAP1</text>
<text x="147.4" y="127.8">PD2</text>
<text x="152.4" y="131.8">63</text>
<text x="152.4" y="130.2">31</text>
<text x="152.4" y="127">54</text>
<text x="122.7" y="135">19</text>
<text x="122.7" y="133.4">48</text>
<text x="126.5" y="135.8">VDD/PF5</text>
<text x="126.5" y="134.2">VDD/VUSB/VSA/PF7VSS/VCAP2/PF6</text>
<text x="126.5" y="132.6">VDD</text>
<text x="141.8" y="135.8">VSS/PF4/PA3</text>
<text x="147.4" y="132.6">VSS</text>
<text x="152.4" y="135">18</text>
<text x="152.4" y="133.4">47</text>
<text x="201.5" y="157.9">Title: MCU</text>
<text x="201.5" y="160.3">Project: NUCLEO-XXXXRX</text>
<text x="201.5" y="162.7">Size: A4</text>
<text x="201.5" y="165.2">Date: 12/20/2013</text>
<text x="209.8" y="162.7">Reference: MB1136</text>
<text x="226.7" y="165.2">Sheet: 2</text>
<text x="226.7" y="162.7">Revision: C.1</text>
<text x="233" y="165.2">of 4</text>
</g>
<g font-size="1.4" fill="#000080">
<text x="159.2" y="54.6">U5A</text>
<text x="196.2" y="57.8">SB64</text>
<text x="196.2" y="59.4">SB65</text>
<text x="133.4" y="62.6">SB61</text>
<text x="196.2" y="75.5">SB34</text>
<text x="196.2" y="77.1">SB37</text>
<text x="201" y="73.9">C26</text>
<text x="207.4" y="72.3">Ceramic capacitor (Low ESR)</text>
<text x="207.4" y="73.9">2.2uF</text>
<text x="196.2" y="78.7">SB27</text>
<text x="196.2" y="80.3">SB26</text>
<text x="196.2" y="81.9">SB23</text>
<text x="196.2" y="83.5">SB22</text>
<text x="196.2" y="85.1">SB19</text>
<text x="196.2" y="86.8">SB18</text>
<text x="205.8" y="90">SB17</text>
<text x="225.4" y="85.1">R30</text>
<text x="225.4" y="86.8">4K7</text>
<text x="191.3" y="93.2">R34</text>
<text x="196.2" y="93.2">[N/A]</text>
<text x="204" y="91.6">C31</text>
<text x="159.2" y="98">MCU_LQFP64</text>
<text x="188.1" y="99.6">32.768K[N/A]</text>
<text x="204" y="101.2">C32</text>
<text x="204" y="96.4">10pF[N/A]</text>
<text x="204.2" y="97.9">X2</text>
<text x="213.9" y="99.6">USER (Blue)</text>
<text x="217.1" y="98">B1</text>
<text x="233" y="96.4">C15</text>
<text x="233" y="98">100nF</text>
<text x="102.9" y="104.5">SB50</text>
<text x="191.3" y="102.9">R36</text>
<text x="196.2" y="102.9">[N/A]</text>
<text x="204" y="106.1">10pF[N/A]</text>
<text x="226.7" y="102.5">R29</text>
<text x="226.7" y="104.8">100</text>
<text x="89.8" y="109.3">C33</text>
<text x="99.6" y="110.9">R35</text>
<text x="104.5" y="110.9">[N/A]</text>
<text x="89.8" y="118.9">C34</text>
<text x="89.8" y="114.1">20pF[N/A]</text>
<text x="99.6" y="115.6">X3</text>
<text x="99.6" y="117.2">8MHz(16pF)[N/A]</text>
<text x="125.4" y="117.3">U5B</text>
<text x="192.8" y="117.2">B2</text>
<text x="89.8" y="123.8">20pF[N/A]</text>
<text x="102.7" y="120.1">R37</text>
<text x="102.7" y="122.6">[N/A]</text>
<text x="192.8" y="124.3">TD-0341 [RESET/Black]</text>
<text x="194.4" y="125.5">C14</text>
<text x="83.6" y="128.6">SB45</text>
<text x="91.4" y="130">C29</text>
<text x="91.4" y="131.7">1uF_X5R_0603</text>
<text x="102.9" y="127">L1</text>
<text x="107.7" y="128.6">BEAD</text>
<text x="115.7" y="128.6">SB57</text>
<text x="159.2" y="130.2">SB38</text>
<text x="160.8" y="127">C25</text>
<text x="167.2" y="127">2.2uF</text>
<text x="194.4" y="130">100nF</text>
<text x="109.3" y="133.4">SB31</text>
<text x="109.3" y="135">SB43</text>
<text x="109.3" y="136.6">SB30</text>
<text x="159.2" y="136.6">SB33</text>
<text x="160.8" y="133.4">C22</text>
<text x="167.2" y="133.4">2.2uF</text>
<text x="201.5" y="134.9">R33</text>
<text x="201.5" y="136.5">10K</text>
<text x="109.3" y="138.3">SB47</text>
<text x="125.4" y="138.3">MCU_LQFP64</text>
<text x="159.2" y="138.3">SB32</text>
<text x="159.2" y="143.1">SB59</text>
<text x="175.2" y="138.3">Ceramic capacitor (Low ESR)</text>
<text x="105.9" y="149.5">C27</text>
<text x="112.5" y="149.5">C24</text>
<text x="118.8" y="149.5">C23</text>
<text x="125.2" y="149.5">C28</text>
<text x="144.5" y="149.5">C30</text>
<text x="159.2" y="144.7">SB58</text>
<text x="159.2" y="146.3">SB53</text>
<text x="86.8" y="152.7">SB60</text>
<text x="105.9" y="151.1">100nF</text>
<text x="112.3" y="151.1">100nF</text>
<text x="118.8" y="151.1">100nF</text>
<text x="125.2" y="151.1">100nF</text>
<text x="144.5" y="151.1">100nF</text>
</g>
<g font-size="1.4" fill="#ee0e22">
<text x="112.5" y="61">F373:SAR_VREF+ D0</text>
<text x="186.5" y="77.1">F373:PB14</text>
<text x="197.8" y="72.3">F373:PE8</text>
<text x="215.5" y="73.9">F373:PE9 &amp; F401:VCAP1</text>
<text x="215.5" y="75.5">F373:SD_VREF+</text>
<text x="186.5" y="78.7">F373:PB15</text>
<text x="186.5" y="80.4">F373:PD8</text>
<text x="173.6" y="130.2">F200/F429:VCAP1</text>
<text x="90" y="136.7">F051/F030/F373:PF7 PF7</text>
<text x="173.6" y="133.5">F051/F030/F373:PF6 &amp; F200/F429:VCAP2</text>
<text x="90" y="138.3">F051/F030:PF5</text>
<text x="178.5" y="143.1">F373:PA3 &amp; F303:PF4</text>
</g>
<g font-size="1.1" fill="#000080">
<text x="114.1" y="57.9">Default open</text>
<text x="114.1" y="56.3">SB62,SB63</text>
<text x="213.8" y="59.5">SB65</text>
<text x="213.8" y="61.1">Default open</text>
<text x="106.1" y="102.9">Default: open</text>
</g>
</svg>
